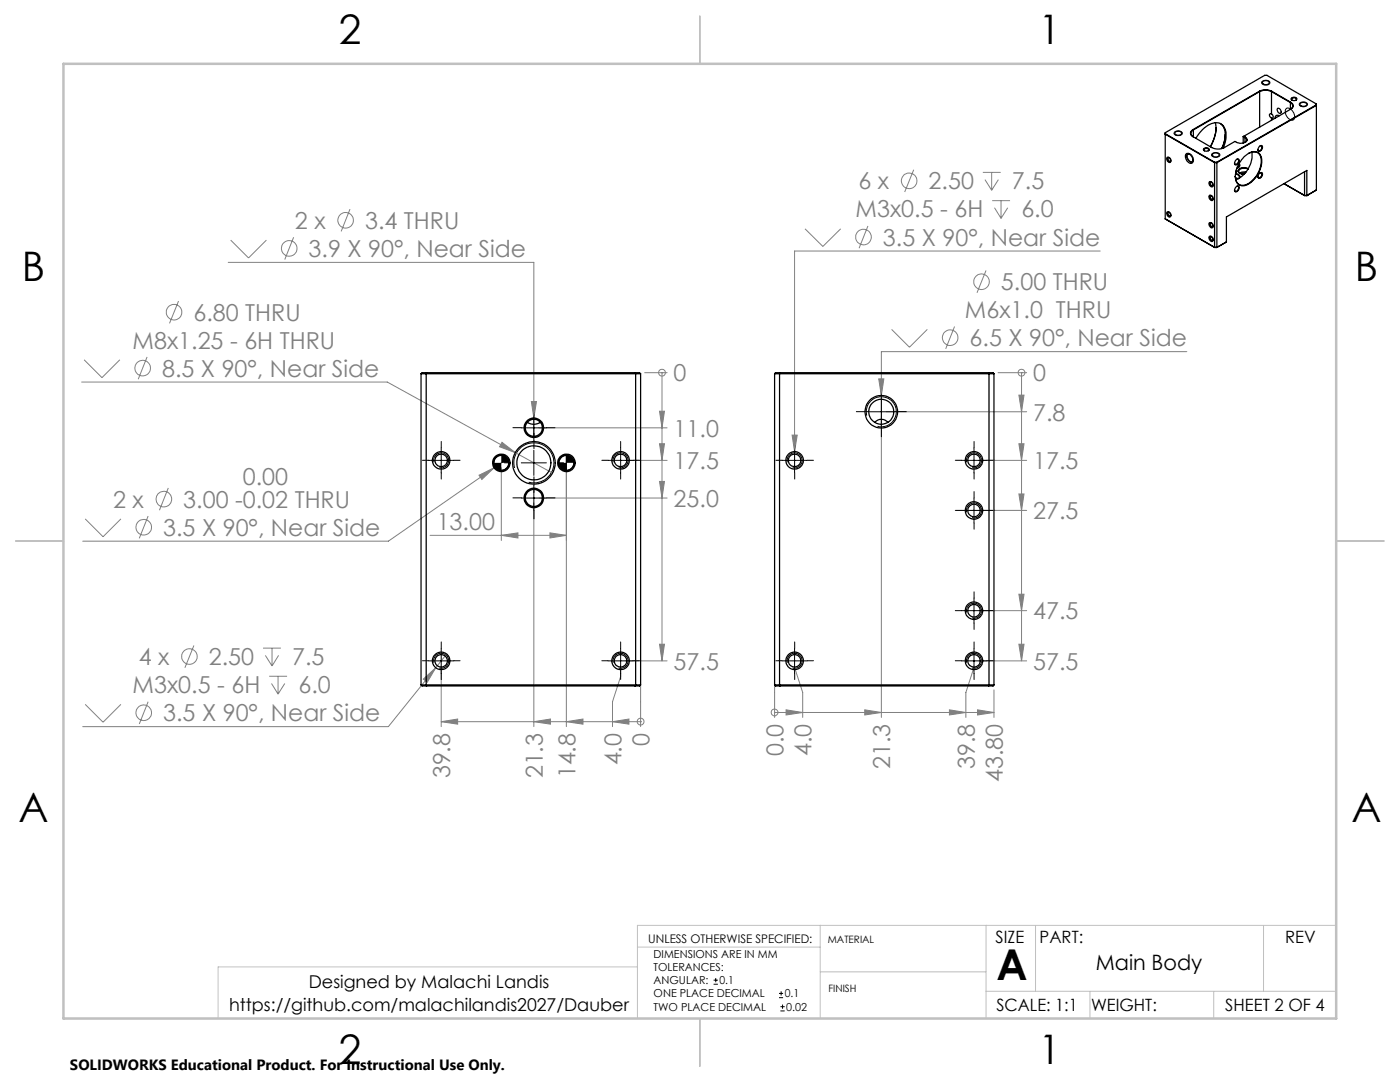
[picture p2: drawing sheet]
<svg xmlns="http://www.w3.org/2000/svg" width="279mm" height="216mm" viewBox="0 0 279 216" stroke-linecap="round" stroke-linejoin="round" font-family="sans-serif">
<g fill="none" stroke="#808080" stroke-width=".2">
<path d="M182.4 33.9l-1.8 4.4M196.1 34.4h3.6M196.6 35.8l1.3 2.2M197.9 34.4v3.6M199.2 35.8l-1.3 2.2M45.5 52.4h61v34.9M46 47.9l3.6 3.6 3.6-3.6M58.6 47.3l-1.8 4.5M69.8 41.7l-1.7 4.5M160.7 45.6l3.5 3.6 3.6-3.6M173.2 45.1l-1.8 4.4M196.8 54l-1.8 4.4"/>
<path d="M198 40h3.6M198.5 41.5l1.3 2.1M199.8 40v3.6M201.1 41.5l-1.3 2.1M219.6 50.1h-61v43.5M16.3 76.2h61l33 18.2M16.8 71.8l3.6 3.6 3.5-3.6M29.4 71.2l-1.8 4.5M35.6 60.1l-1.8 4.4M128.7 74.4h4.4M132.1 74.4v57.5M132.1 74.4h.1"/>
<path d="M175.4 75.6h1l-.5 3.3zM177.9 65.7l3.6 3.6 3.6-3.6M190.5 65.2l-1.8 4.4M199.2 74.4h5.7M203.3 78.8h1.1l-.5 3.4zM203.9 74.4v57.5M203.9 74.4h.1M236.9 70.2h-61v73M33.6 97.4l-1.8 4.4M95.6 94.8l3-1.5-2.4 2.4zM98.6 93.3l-21.1 14.7h-61M100 93.3v14.5"/>
<path d="M100.2 88.3l2.6 2-3.1-1.2zM101.5 91.4l-2.9 1.9M106 80.1h1.1l-.6 3.3zM107.6 85.4h25.5M107.6 99.4h25.5M113 93.3v51.7M124.8 91.9h8.3M131.6 82.1h1l-.5 3.3zM131.6 88.5h1l-.5 3.4zM131.6 96.1h1l-.5 3.3zM158.1 86.8h1l-.5 3.3zM176.9 82.2h28"/>
<path d="M195.4 91.9h9.5M203.3 88.5h1.1l-.5 3.4zM203.3 98.6h1.1l-.5 3.2zM17 103.5l3.6 3.6 3.5-3.6M29.6 103l-1.8 4.4M85.8 106.8h27.2M100 106.8l3.4-.5v1.1zM106.5 100.4v44.6M109.7 106.3l3.3 .5-3.3 .6zM195.4 101.8h9.5M203.3 118.6h1.1l-.5 3.2zM38.7 128.8l-1.8 4.4"/>
<path d="M52.5 129.3h3.6M53 130.8l1.3 2.1M53.7 134.9h3.6M54.2 136.4l1.3 2.1M54.3 129.3v3.6M55.5 134.9v3.6M55.6 130.8l-1.3 2.1M56.8 136.4l-1.3 2.1M84.5 135.5l2.5-2.3-1.7 2.9zM87 133.2l-9.5 11.8h-61M88.1 132.9v12.1M89.1 130.5l-2.1 2.7"/>
<path d="M123.9 132.9v2.1l-1.7 5v5M124.8 131.9h8.3M127.8 136.7v8.3M131.6 128.6h1l-.5 3.3zM154.6 136.7v6.5M158.6 132.9l1.6 5.3v5M194.4 132.9l-1.6 5.3v5M195.4 121.8h9.5M195.4 131.9h9.5M198.4 137.7v5.5M203.3 128.6h1.1l-.5 3.3zM17 140.5l3.6 3.6 3.5-3.6"/>
<path d="M29.6 140l-1.8 4.5M88.1 144l3.2-.5v1zM88.1 144h39.7M106.5 144l3.4-.5v1zM113 144l3.3-.5v1zM122.2 144l3.3-.5v1zM127.8 144h.1M154.6 142.2h.1M154.6 142.2h43.8M156.9 141.6l3.3 .6-3.3 .5zM172.6 141.6l3.3 .6-3.3 .5zM189.5 141.6l3.3 .6-3.3 .5z"/>
<path d="M195.1 141.6l3.3 .6-3.3 .5z"/>
<circle cx="181.4" cy="36.1" r="1.55"/>
<circle cx="57.7" cy="49.6" r="1.55"/>
<circle cx="69" cy="44" r="1.55"/>
<circle cx="172.3" cy="47.3" r="1.55"/>
<circle cx="195.9" cy="56.2" r="1.56"/>
<circle cx="28.5" cy="73.5" r="1.56"/>
<circle cx="34.7" cy="62.3" r="1.55"/>
<circle cx="132.1" cy="74.4" r=".69"/>
<circle cx="189.6" cy="67.4" r="1.55"/>
<circle cx="203.9" cy="74.4" r=".69"/>
<circle cx="32.7" cy="99.6" r="1.56"/>
<circle cx="28.7" cy="105.2" r="1.56"/>
<circle cx="37.8" cy="131" r="1.55"/>
<circle cx="28.7" cy="142.2" r="1.55"/>
<circle cx="127.8" cy="144" r=".68"/>
<circle cx="154.6" cy="142.2" r=".68"/>
</g>
<g fill="none" stroke="#000" stroke-width=".2">
<path d="M251.9 16.3a1 1 0 0 1 1.5 .2 .98 .98 0 0 1-1.6 0zM233 31.5a.45 .45 0 0 1 .6 .2 .45 .45 0 0 1-.2 .6l-.4-.4zM234.4 26.4a.94 .94 0 0 1 1.5 .3 .94 .94 0 0 1-1.6-.2zM236.9 30.7a1 1 0 0 1 1.3 1.1l-.1 .4a.59 .59 0 0 1-.6 .2 .59 .59 0 0 1-.4-.4l-.3-.8zM241.5 36.3a.47 .47 0 0 1 .6 .2 .47 .47 0 0 1-.2 .6l-.3-.2zM241.5 39.1a.5 .5 0 0 1 .6 .2 .5 .5 0 0 1-.1 .6l-.4-.2zM241.9 30.6a.95 .95 0 0 1 1.6 .4 .95 .95 0 0 1-1.7-.2zM256.8 21.6a1.6 1.6 0 0 1 1.3 2.3 1.53 1.53 0 0 1-1.6-1.6v-.4zM259.4 20.5a.97 .97 0 0 1 1.5 .4 .94 .94 0 0 1-1.6-.2zM233.1 42.3a.51 .51 0 0 1 .5 .3 .51 .51 0 0 1-.1 .6l-.5-.4zM241.5 47.2a.51 .51 0 0 1 .6 .2 .51 .51 0 0 1-.2 .6l-.4-.3zM241.5 44.4a.51 .51 0 0 1 .6 .3 .51 .51 0 0 1-.2 .6l-.4-.3z"/>
<path d="M175.9 79.7v5M85.5 91.9h5.1M86.6 92.3a1.5 1.5 0 0 1 1.3-1.9 1.5 1.5 0 0 1 1.6 1.6 1.5 1.5 0 0 1-1.8 1.3M88.1 89.4v5M100 90.9a1.49 1.49 0 0 0-1.5 1.5M101.5 92.4a1.49 1.49 0 0 1-1.5 1.5M102.7 93.4a4 4 0 0 1 3.5-5 4 4 0 0 1 4.3 4.4 4 4 0 0 1-5 3.4M104 92.4h5M104 99.4h5M104 85.4h5M106.5 82.9v5M106.5 89.9v5"/>
<path d="M106.5 96.9v4.9M113 90.9a1.44 1.44 0 0 0-1.5 1.5M114.5 92.4a1.56 1.56 0 0 1-1.5 1.5M121.4 91.9h4.9M122.4 92.3a1.51 1.51 0 0 1 1.3-2 1.51 1.51 0 0 1 1.6 1.6 1.51 1.51 0 0 1-1.8 1.4M123.9 89.4v5M156.1 91.9h5M157.1 92.3a1.5 1.5 0 0 1 1.3-1.9 1.5 1.5 0 0 1 1.7 1.6 1.5 1.5 0 0 1-1.9 1.3M158.6 89.4v5M173 82.9a3 3 0 0 1 2.6-3.7 3 3 0 0 1 3.3 3.2 3 3 0 0 1-3.8 2.7M173.4 82.2h5M191.9 91.9h5"/>
<path d="M192.9 92.3a1.5 1.5 0 0 1 1.4-1.9 1.5 1.5 0 0 1 1.6 1.6 1.5 1.5 0 0 1-1.9 1.3M194.4 89.4v5M194.4 99.4v5M191.9 101.8h5M192.9 102.2a1.49 1.49 0 0 1 1.3-1.8 1.49 1.49 0 0 1 1.7 1.6 1.49 1.49 0 0 1-1.9 1.3M194.4 119.3v5.1M85.5 131.9h5.1M86.6 132.3a1.5 1.5 0 0 1 1.3-1.9 1.5 1.5 0 0 1 1.6 1.6 1.5 1.5 0 0 1-1.8 1.3M88.1 129.4v5M121.4 131.9h4.9M122.4 132.3a1.51 1.51 0 0 1 1.3-1.9 1.51 1.51 0 0 1 1.6 1.6 1.51 1.51 0 0 1-1.8 1.3M123.9 129.4v5"/>
<path d="M156.1 131.9h5M157.1 132.3a1.5 1.5 0 0 1 1.3-1.9 1.5 1.5 0 0 1 1.7 1.6 1.5 1.5 0 0 1-1.9 1.3M158.6 129.4v5M191.9 131.9h5M191.9 121.8h5M192.9 132.3a1.5 1.5 0 0 1 1.4-1.9 1.5 1.5 0 0 1 1.6 1.6 1.5 1.5 0 0 1-1.9 1.3M192.9 122.2a1.49 1.49 0 0 1 1.3-1.8 1.49 1.49 0 0 1 1.7 1.6 1.49 1.49 0 0 1-1.9 1.3M194.4 129.4v5M142.4 196.4h.9M142.4 195.6h.9M142.8 195.2v.8M155.5 199.1h.8"/>
<path d="M155.5 198.2h.8M155.9 197.8v.8M155.8 201.7h.8M155.8 200.9h.8M156.2 200.4v.9"/>
</g>
<path d="M127.2 189h36.5M127.2 192.9h-83.7v10.3M163.7 184.6v18.6M163.7 193.9h33.1M196.8 184.6v18.6M196.8 197.8h69.9M206.7 184.6v13.2M217.5 197.8v5.4M242.2 197.8v5.4M252.2 184.6v13.2M266.7 184.6h-139.5v18.6" fill="none" stroke="#c0c0c0" stroke-width=".2"/>
<path d="M139.7 3.2v9.5M3.1 107.9h9.6M266.7 107.9h9.5M139.7 203.2v9.6" fill="none" stroke="#c0c0c0" stroke-width=".25"/>
<path d="M12.7 12.7h254v190.5h-254z" fill="none" stroke="#c0c0c0" stroke-width=".5"/>
<g fill="none" stroke="#000" stroke-width=".2" stroke-dasharray="15.2 1.3 1.3 1.3">
<path d="M175.9 79.6v-2.5M85.6 91.8h-1.3M88.1 89.3v-1.2M88.1 94.3v1.3M90.6 91.8h1.2M101.6 92.3h-.9M104.1 99.3h-1.7M104.1 85.3h-1.7M106.6 87.3v-.9M106.6 97.3v.9M106.6 96.8v-1.7M106.6 82.8v-1.7"/>
<path d="M106.6 87.8v1.7M109.1 99.3h1.7M109.1 85.3h1.7M111.6 92.3h.9M121.4 91.8h-1.3M123.9 89.3v-1.2M123.9 94.3v1.3M126.4 91.8h1.2M156.1 91.8h-1.3M158.6 89.3v-1.2M158.6 94.3v1.3M161.1 91.8h1.2"/>
<path d="M173.4 82.1h-2.5M175.9 84.6v2.5M178.4 82.1h2.5M191.9 91.8h-1.3M194.4 89.3v-1.2M194.4 94.3v1.3M194.4 99.3v-1.2M196.9 91.8h1.2M106.6 101.8v1.7M191.9 101.8h-1.3M194.4 119.3v-1.2M194.4 104.3v1.3"/>
<path d="M196.9 101.8h1.2M85.6 131.8h-1.3M88.1 129.3v-1.2M88.1 134.3v1.3M90.6 131.8h1.2M121.4 131.8h-1.3M123.9 129.3v-1.2M123.9 134.3v1.3M126.4 131.8h1.2M156.1 131.8h-1.3M158.6 129.3v-1.2M158.6 134.3v1.3"/>
<path d="M161.1 131.8h1.2M191.9 131.8h-1.3M191.9 121.8h-1.3M194.4 129.3v-1.2M194.4 134.3v1.3M194.4 124.3v1.3M196.9 131.8h1.2M196.9 121.8h1.2"/>
</g>
<g fill="#808080">
<path d="M203.3 78.8h1.1l-.5 3.4zM203.3 88.5h1.1l-.5 3.4zM203.3 98.6h1.1l-.5 3.2zM203.3 118.6h1.1l-.5 3.2zM203.3 128.6h1.1l-.5 3.3zM131.6 82.1h1l-.5 3.3zM131.6 88.5h1l-.5 3.4zM131.6 96.1h1l-.5 3.3zM131.6 128.6h1l-.5 3.3z"/>
<path d="M156.9 141.6l3.3 .6-3.3 .5zM172.6 141.6l3.3 .6-3.3 .5zM189.5 141.6l3.3 .6-3.3 .5zM195.1 141.6l3.3 .6-3.3 .5zM122.2 144l3.3-.5v1zM113 144l3.3-.5v1zM106.5 144l3.4-.5v1zM88.1 144l3.2-.5v1z"/>
<path d="M175.4 75.6l.5 3.3 .5-3.3zM158.1 86.8l.5 3.3 .5-3.3zM100 106.8l3.4-.5v1.1zM109.7 106.3l3.3 .5-3.3 .6zM84.5 135.5l.8 .6 1.7-2.9zM95.6 94.8l.6 .9 2.4-2.4zM106 80.1l.5 3.3 .6-3.3zM100.2 88.3l-.5 .8 3.1 1.2z"/>
</g>
<path d="M98.5 92.4a1.56 1.56 0 0 0 1.5 1.5v-1.5zM100 90.9v1.5h1.5a1.44 1.44 0 0 0-1.5-1.5zM111.5 92.4a1.56 1.56 0 0 0 1.5 1.5v-1.5zM113 90.9v1.5h1.5a1.5 1.5 0 0 0-1.5-1.5z" fill="#000"/>
<g fill="none" stroke="#000" stroke-width=".25">
<path d="M251.4 18.2l.9-.3 1.5 .3M251.4 18.2l-13.3 7.7M251.4 18.2v.1M251.4 18.3l1.2-.3 1.2 .3M251.4 18.3l-13.2 7.6M251.4 18.3v7.1M252 16.3l.6-.2a.43 .43 0 0 1 .6 .1 .43 .43 0 0 1-.1 .6l-.5 .1a.46 .46 0 0 1-.5-.1 .46 .46 0 0 1-.1-.5zM253.8 18.3l3.7 2.2M253.8 18.3v4.4M253.8 18.2l3.8 2.2M253.8 18.2v.1M257.8 19.5l.6-.1a.36 .36 0 0 1 .4 .4 .36 .36 0 0 1-.5 .3h-.1a.34 .34 0 0 1-.5-.2 .34 .34 0 0 1 .1-.4z"/>
<path d="M232.6 26.7l9.8 5.7M232.6 26.5v.2M232.6 26.7l9.8 5.8M232.6 26.5v17.2M232.9 31.4a.59 .59 0 0 1 .6 .3 .59 .59 0 0 1-.1 .7l-.5-.3zM233.3 31.5a.35 .35 0 0 0-.2 .5 .35 .35 0 0 0 .5 .1M234.5 26.4l.5-.2a.53 .53 0 0 1 .8 .5l-.7 .3a.48 .48 0 0 1-.6-.6zM236.7 30.7a1.11 1.11 0 0 1 1.4 1.2 .53 .53 0 0 1-.3 .7 .53 .53 0 0 1-.7-.3l-.2-.2-.3-.8zM237.4 30.8a.43 .43 0 0 0-.5 .2 .43 .43 0 0 0 .1 .5l.1 .2a.55 .55 0 0 0 .4 .5 .55 .55 0 0 0 .6-.1v-.2M237.9 26.1l.3-.2v1.4a.69 .69 0 0 1-.3-1.2zM238.1 25.9a.75 .75 0 0 0-.5 .7 .75 .75 0 0 0 .5 .7l3.8 2.2 1 .2 1.4-.2 2.2-1.3a1.59 1.59 0 0 0 2.4-.3l-.4-.5M238.1 25.9h.1"/>
<path d="M238.7 27.6a5.5 5.5 0 0 1 4.2-3.1 2.35 2.35 0 0 1 1.8 2.9l-.6 2.1M240.3 29.6l.6-.1a.36 .36 0 0 1 .4 .4 .36 .36 0 0 1-.5 .3h-.1a.34 .34 0 0 1-.5-.2 .34 .34 0 0 1 .1-.4zM240.4 30.1a.3 .3 0 0 1-.1-.4 .3 .3 0 0 1 .4-.1 .32 .32 0 0 1 .4 .1 .32 .32 0 0 1 0 .4M241.4 36.3a.6 .6 0 0 1 .6 .3 .6 .6 0 0 1-.1 .7l-.5-.4-.1-.3zM241.4 39a.63 .63 0 0 1 .6 .3 .63 .63 0 0 1-.1 .7l-.5-.3-.1-.4zM241.8 36.3a.39 .39 0 0 0-.3 .5 .39 .39 0 0 0 .5 .3l.1-.2M241.8 39.1a.39 .39 0 0 0-.3 .4 .39 .39 0 0 0 .5 .3l.1-.1M242 30.7l.6-.2a.46 .46 0 0 1 .7 .4 .46 .46 0 0 1-.7 .4h-.1a.4 .4 0 0 1-.5-.1 .4 .4 0 0 1 0-.5zM242.4 32.5h.5M242.4 32.5v16.9M242.4 32.4h.4M242.4 32.4v.1"/>
<path d="M242.5 24.5l.2 1M242.7 25.5l-.2 1.3-.9 2.5M242.7 25.5l-.3 2-.9 1.8M242.8 32.4l.1 .1M242.9 32.5v16.9M243.6 24.7a3.2 3.2 0 0 1 .7 3.8l-.5 1.1 .5-1.3 .2-1.5M246.6 34.7a.62 .62 0 0 1 .7 .9M246.6 35.5l.5 .2M246.6 34.6a.74 .74 0 0 1 .8 .9h-.1M246.6 35.8h.1M246.6 37.4a.38 .38 0 0 1 .6-.2 .38 .38 0 0 1 0 .6 .45 .45 0 0 1-.3 .5 .45 .45 0 0 1-.5-.3zM246.6 32a.39 .39 0 0 1 .6-.2 .39 .39 0 0 1 0 .6v.1a.39 .39 0 0 1-.4 .4 .39 .39 0 0 1-.4-.4z"/>
<path d="M246.7 34v.4M246.7 33.9a.28 .28 0 0 1 .1 .3 .28 .28 0 0 1-.2 .2M246.8 31.8a.36 .36 0 0 1 .5 .2 .36 .36 0 0 1-.2 .5l-.1 .1a.31 .31 0 0 1-.3 .2 .31 .31 0 0 1-.3-.2M246.8 37.2a.4 .4 0 0 1 .4 .3 .4 .4 0 0 1-.2 .5 .3 .3 0 0 1-.3 .2 .3 .3 0 0 1-.3-.3M246.9 33.3l.3 .1M247.2 32.7a.45 .45 0 0 1-.1 .7M247.3 32.6a.57 .57 0 0 1-.4 .9M248.1 27.3l.4 .1M248.1 27.3v1.2M248.2 31.4l.2-.2a2.13 2.13 0 0 1 3-.5 3.7 3.7 0 0 1-.3 4 3.9 3.9 0 0 1-3.3 2.4 1.86 1.86 0 0 1-1.2-2.5l.4-1.4zM248.2 27.2l.3 .2M248.2 27.2l-.1 .1"/>
<path d="M248.4 34.7h-.5M248.5 27.4a.51 .51 0 0 1 .3 .5 .51 .51 0 0 1-.3 .5M248.5 34.6l-.7 .1M248.5 27.4v1M248.5 27.4h.1M248.6 34.4l-.7-.1-.5 .3M249.1 33.8a1.29 1.29 0 0 0-1.9 .4l.3 .4M249.1 33.7a1.38 1.38 0 0 0-2 .4 .93 .93 0 0 0 1.1 .7M249.2 30.6a1.56 1.56 0 0 1 1.8-.1 1.56 1.56 0 0 1 .7 1.6 5.1 5.1 0 0 1-3.5 4.9 1.55 1.55 0 0 1-1.7-1.8M249.8 30.4a5.3 5.3 0 0 1-3.2 5.4M251.2 34.7l.1-.1a.38 .38 0 0 1 .6-.1 .38 .38 0 0 1 0 .6l-.1 .1a.42 .42 0 0 1-.6 .4 .42 .42 0 0 1 0-.7zM251.2 29.4l.1-.1a.37 .37 0 0 1 .6-.2 .37 .37 0 0 1 0 .6l-.1 .1a.4 .4 0 0 1-.3 .4 .4 .4 0 0 1-.5-.2z"/>
<path d="M251.5 29.1a.4 .4 0 0 1 .4 .3 .4 .4 0 0 1-.3 .5 .3 .3 0 0 1-.3 .2 .3 .3 0 0 1-.3-.3M251.5 34.5a.35 .35 0 0 1 .4 .2 .35 .35 0 0 1-.2 .5 .34 .34 0 0 1-.3 .3 .34 .34 0 0 1-.4-.3M253.8 22.7l.2 .3a.31 .31 0 0 1 .1 .4 .31 .31 0 0 1-.3 .1M253.8 22.7a.34 .34 0 0 0-.5 .2 .34 .34 0 0 0 .2 .5l.3 .1M253.8 23.5v.5M255 21.6a.62 .62 0 0 1 .6 .4 .62 .62 0 0 1-.1 .6l-.5-.3-.1-.4zM255.3 23.1a.49 .49 0 0 0-.6-.1 .49 .49 0 0 0-.2 .6M257.5 20.5a.73 .73 0 0 1 .5 .6 .73 .73 0 0 1-.5 .7zM257.6 20.4a.73 .73 0 0 1 .5 .7 .73 .73 0 0 1-.5 .7l-9.4 5.4M257.6 20.4l-.1 .1M257.8 20a.38 .38 0 0 1 .2-.5 .38 .38 0 0 1 .4 0 .25 .25 0 0 1 .3 .2 .25 .25 0 0 1-.1 .3M259.5 20.7l.6-.3a.46 .46 0 0 1 .5 .1 .46 .46 0 0 1 .1 .6l-.5 .1a.53 .53 0 0 1-.7-.5z"/>
<path d="M260.4 39h.4M260.4 34.3v4.7M260.4 39l-4.1-2.3 4.1 2.3M260.8 39h.1M260.8 39v-5l-16 9.3v5M262.6 20.7l-9.8-5.7h-.4l-19.8 11.5M262.6 20.7v.3M262.6 21l-19.8 11.4M262.6 21l-19.7 11.5M262.6 20.7l.1 17.2M262.7 37.9l-1.9 1.1M262.7 37.9l-.1 .1"/>
<path d="M232.6 43.7l9.8 5.7M232.6 43.7h.1M232.9 42.3a.59 .59 0 0 1 .6 .3 .59 .59 0 0 1-.1 .7l-.5-.4zM233.3 42.4v-.1a.36 .36 0 0 0-.1 .5 .36 .36 0 0 0 .4 .2v-.1M241.3 47.2a.59 .59 0 0 1 .7 .3 .59 .59 0 0 1-.1 .7l-.5-.4zM241.3 44.5a.59 .59 0 0 1 .7 .3 .59 .59 0 0 1-.1 .7l-.5-.4zM241.8 44.5a.36 .36 0 0 0-.2 .5 .36 .36 0 0 0 .5 .1M241.8 47.2a.37 .37 0 0 0-.3 .5 .37 .37 0 0 0 .5 .2l.1-.1M242.4 49.4h.5M242.4 49.4h.1M242.4 49.4h.4M242.9 49.4h-.1"/>
<path d="M244.8 48.3l-1.9 1.1M244.8 48.3l-2 1.1M84 74.6h43.8M84 74.6l.2-.2h43.4l.2 .2M84 74.6v62.1M85.1 74.4v62.5M126.8 74.4l.1 .2v62.1l-.1 .2M127.8 74.6v62.1M154.6 74.6h43.8M154.6 74.6l.2-.2h43.4l.2 .2M154.6 74.6v62.1M155.6 74.4v62.5"/>
<path d="M197.3 74.4v62.5M198.4 74.6v62.1M105.2 84.3a2.38 2.38 0 0 0 2.6 0M113 90.9v3M174.6 84.3a1.72 1.72 0 0 1 2.6 0M84 136.7h43.8M84 136.7l.2 .2h43.4l.2-.2M154.6 136.7h43.8M154.6 136.7l.2 .2h43.4l.2-.2"/>
<circle cx="88" cy="91.9" r="1.25"/>
<circle cx="88" cy="91.9" r="1.75"/>
<circle cx="100" cy="92.4" r="1.49"/>
<circle cx="100.1" cy="92.4" r="1.75"/>
<circle cx="106.5" cy="85.4" r="1.7"/>
<circle cx="106.5" cy="85.4" r="1.94"/>
<circle cx="106.5" cy="99.4" r="1.94"/>
<circle cx="106.5" cy="99.4" r="1.69"/>
<circle cx="106.6" cy="92.4" r="4.3"/>
<circle cx="106.6" cy="92.4" r="3.4"/>
<circle cx="113" cy="92.4" r="1.51"/>
<circle cx="113" cy="92.4" r="1.75"/>
<circle cx="123.8" cy="91.9" r="1.25"/>
<circle cx="123.8" cy="91.9" r="1.75"/>
<circle cx="158.6" cy="91.9" r="1.27"/>
<circle cx="158.6" cy="91.9" r="1.75"/>
<circle cx="175.9" cy="82.2" r="2.49"/>
<circle cx="175.9" cy="82.2" r="3.3"/>
<circle cx="194.4" cy="91.9" r="1.25"/>
<circle cx="194.4" cy="91.9" r="1.75"/>
<circle cx="194.4" cy="101.9" r="1.24"/>
<circle cx="194.4" cy="101.9" r="1.75"/>
<circle cx="88" cy="131.9" r="1.75"/>
<circle cx="88" cy="131.9" r="1.24"/>
<circle cx="123.8" cy="131.9" r="1.75"/>
<circle cx="123.9" cy="131.9" r="1.24"/>
<circle cx="158.6" cy="131.9" r="1.75"/>
<circle cx="158.6" cy="131.9" r="1.26"/>
<circle cx="194.4" cy="121.9" r="1.24"/>
<circle cx="194.4" cy="131.9" r="1.24"/>
<circle cx="194.4" cy="121.9" r="1.75"/>
<circle cx="194.4" cy="131.9" r="1.75"/>
</g>
<text font-size="8.5" x="198.9" y="195.5">A</text>
<g font-size="8.1">
<text x="67.6" y="8.9">2</text>
<text x="207.3" y="8.9">1</text>
<text x="4.4" y="56.2">B</text>
<text x="270.4" y="56.2">B</text>
<text x="3.7" y="164.1">A</text>
<text x="269.7" y="164.1">A</text>
<text x="67.6" y="212.4">2</text>
<text x="207.3" y="212.4">1</text>
</g>
<g font-size="4.7" fill="#808080">
<text x="171.3" y="37.8">6 x</text>
<text x="185.3" y="37.8">2.50</text>
<text x="202" y="37.8">7.5</text>
<text x="58.9" y="45.6">2 x</text>
<text x="72.9" y="45.7">3.4 THRU</text>
<text x="170.8" y="43.4">M3x0.5 - 6H</text>
<text x="203.8" y="43.4">6.0</text>
<text x="61.6" y="51.3">3.9 X 90°, Near Side</text>
<text x="176.2" y="49">3.5 X 90°, Near Side</text>
<text x="199.8" y="57.9">5.00 THRU</text>
<text x="38.6" y="64">6.80 THRU</text>
<text x="192.6" y="63.5">M6x1.0 THRU</text>
<text x="26.5" y="69.6">M8x1.25 - 6H THRU</text>
<text x="193.5" y="69.1">6.5 X 90°, Near Side</text>
<text x="32.4" y="75.1">8.5 X 90°, Near Side</text>
<text x="134.4" y="76.1">0</text>
<text x="206.2" y="76.1">0</text>
<text x="206.2" y="83.9">7.8</text>
<text x="134.4" y="87.1">11.0</text>
<text x="134.4" y="93.6">17.5</text>
<text x="206.2" y="93.6">17.5</text>
<text x="22.6" y="101.3">2 x</text>
<text x="36.6" y="101.3">3.00 -0.02 THRU</text>
<text x="48.5" y="96.8">0.00</text>
<text x="134.4" y="101.1">25.0</text>
<text x="32.6" y="106.9">3.5 X 90°, Near Side</text>
<text x="87.2" y="105.8">13.00</text>
<text x="206.2" y="103.6">27.5</text>
<text x="206.2" y="123.6">47.5</text>
<text x="27.7" y="132.7">4 x</text>
<text x="41.7" y="132.7">2.50</text>
<text x="58.3" y="132.7">7.5</text>
<text x="134.4" y="133.6">57.5</text>
<text x="206.2" y="133.6">57.5</text>
<text x="26.5" y="138.3">M3x0.5 - 6H</text>
<text x="32.6" y="143.9">3.5 X 90°, Near Side</text>
<text x="59.5" y="138.3">6.0</text>
<text x="129.6" y="148.9" transform="rotate(-90 129.6 148.9)">0</text>
<text x="89.8" y="155.3" transform="rotate(-90 89.8 155.3)">39.8</text>
<text x="108.3" y="155.3" transform="rotate(-90 108.3 155.3)">21.3</text>
<text x="114.8" y="155.3" transform="rotate(-90 114.8 155.3)">14.8</text>
<text x="124" y="152.7" transform="rotate(-90 124 152.7)">4.0</text>
<text x="156.4" y="150.9" transform="rotate(-90 156.4 150.9)">0.0</text>
<text x="162" y="150.9" transform="rotate(-90 162 150.9)">4.0</text>
<text x="177.7" y="153.5" transform="rotate(-90 177.7 153.5)">21.3</text>
<text x="194.6" y="153.5" transform="rotate(-90 194.6 153.5)">39.8</text>
<text x="200.2" y="156.1" transform="rotate(-90 200.2 156.1)">43.80</text>
</g>
<text font-size="4.2" x="218.7" y="193.5">Main Body</text>
<g font-size="3.5">
<text x="61.6" y="197.1">Designed by Malachi Landis</text>
<text x="45.7" y="201.7">https://github.com/malachilandis2027/Dauber</text>
</g>
<g font-size="3.4">
<text x="198.7" y="188.1">SIZE</text>
<text x="207.5" y="188.1">PART:</text>
<text x="256.5" y="188.2">REV</text>
<text x="198.8" y="201.7">SCALE: 1:1</text>
<text x="217.7" y="201.8">WEIGHT:</text>
<text x="244.5" y="201.7">SHEET 2 OF 4</text>
</g>
<text font-size="3" x="14" y="213.5">SOLIDWORKS Educational Product. For Instructional Use Only.</text>
<text font-size="2.4" x="129.4" y="188.1">UNLESS OTHERWISE SPECIFIED:</text>
<g font-size="2.2">
<text x="130.4" y="191.1">DIMENSIONS ARE IN MM</text>
<text x="130.4" y="193.7">TOLERANCES:</text>
<text x="130.4" y="196.4">ANGULAR:</text>
<text x="143.6" y="196.4">0.1</text>
<text x="130.4" y="199">ONE PLACE DECIMAL</text>
<text x="130.4" y="201.7">TWO PLACE DECIMAL</text>
<text x="156.6" y="199">0.1</text>
<text x="156.9" y="201.7">0.02</text>
</g>
<g font-size="2">
<text x="165.2" y="188.1">MATERIAL</text>
<text x="165.4" y="197.9">FINISH</text>
</g>
</svg>
